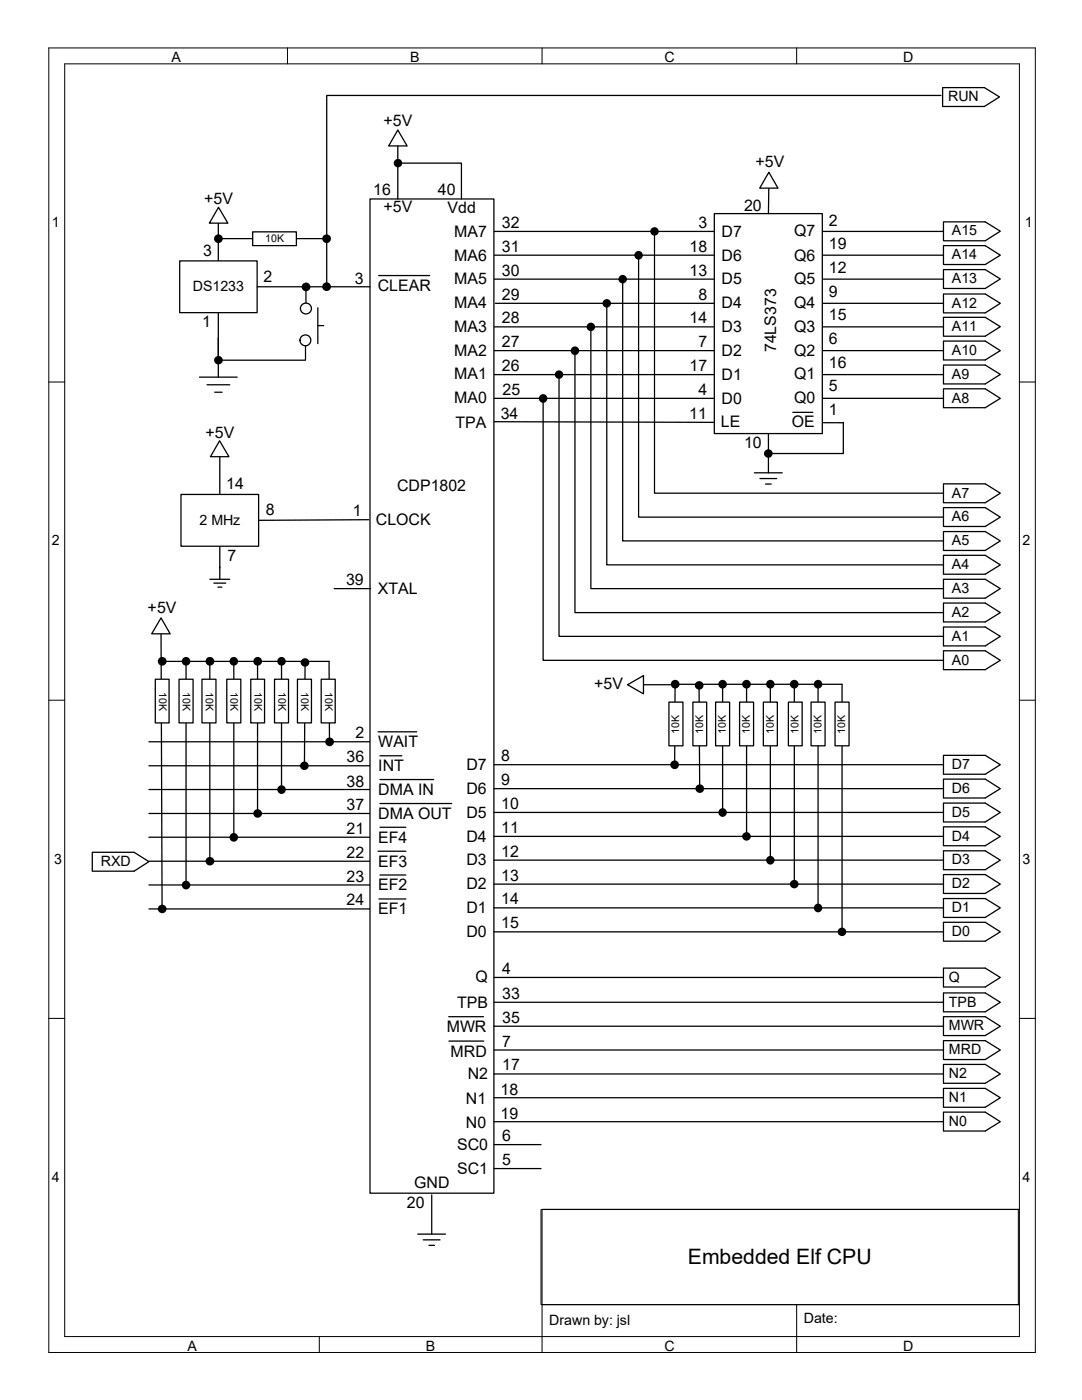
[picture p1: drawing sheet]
<svg xmlns="http://www.w3.org/2000/svg" width="216mm" height="279mm" viewBox="0 0 216 279" stroke-linecap="round" stroke-linejoin="round" font-family="sans-serif">
<g fill="none" stroke="#000" stroke-width=".25">
<path d="M98.6 46.2h89.5M98.6 50.9h89.5M98.6 55.7h89.5M98.6 65.2h89.5M98.6 70h89.5M98.6 79.5h89.5M98.6 74.8h89.5M98.8 60.5h89.3M98.6 84.2l69.7 .2M29.7 157.6h44.3M29.7 152.8h44.3M29.7 148h44.3"/>
<path d="M29.7 176.6h44.3M29.7 171.9h44.3M29.7 167.1h44.3M29.7 162.3h44.3M29.7 181.4h44.3"/>
</g>
<path d="M73.8 39.7h24.8v198.4h-24.8z" fill="#fff"/>
<path d="M73.8 39.7h24.8v198.4h-24.8z" fill="none" stroke="#000" stroke-width=".25"/>
<path d="M142.5 42.6h21.6v43.9h-21.6z" fill="#fff"/>
<g fill="none" stroke="#000" stroke-width=".25">
<path d="M75.6 55h10.1M124.2 55.7v52.2h63.9M127.4 50.9v52.3h60.7M130.6 46.2v52.2h57.5M142.5 42.6h21.6v43.9h-21.6zM188.3 44.3v3.7M188.3 49v3.8M188.3 53.8v3.8M188.3 58.7v3.7M188.3 44.3h8.3l3 1.8-3 1.9h-8.3M188.3 49h8.3l3 1.9-3 1.9h-8.3M188.3 53.8h8.3l3 1.9-3 1.9h-8.3"/>
<path d="M188.3 58.7h8.3l3 1.8-3 1.9h-8.3M108.4 79.5v52.3h79.7M111.5 74.8v52.2h76.6M114.7 70v52.3h73.4M117.9 65.2v52.3h70.2M121.1 60.5v52.2h67M188.3 63.3v3.8M188.3 68.1v3.7M188.3 72.9v3.7M188.3 77.6v3.8M188.3 63.3h8.3l3 1.9-3 1.9h-8.3M188.3 68.1h8.3l3 1.9-3 1.8h-8.3"/>
<path d="M188.3 72.9h8.3l3 1.8-3 1.9h-8.3M188.3 77.6h8.3l3 1.9-3 1.9h-8.3M150.5 94.4h5.6M151.6 95.5h3.4M152.7 96.6h1.2M153.3 86.5v7.9M158.2 82.3h4M188.3 96.6v3.7M188.3 96.6h8.3l3 1.8-3 1.9h-8.3M188.3 101.3v3.8M188.3 106.1v3.8M188.3 110.8v3.8"/>
<path d="M188.3 115.6v3.8M188.3 101.3h8.3l3 1.9-3 1.9h-8.3M188.3 106.1h8.3l3 1.8-3 2h-8.3M188.3 110.8h8.3l3 1.9-3 1.9h-8.3M188.3 115.6h8.3l3 1.9-3 1.9h-8.3M127.3 136.7h7.4M134.7 136.6l-.1 16M139.5 136.8l.1 20.6M144.2 136.6v25.5M149 136.6v30.3M153.7 136.6v35.1M158.5 136.6v39.8"/>
<path d="M163.2 136.6v44.6M188.3 120.4v3.7M188.3 125.1v3.8M188.3 129.9v3.7M188.3 120.4h8.3l3 1.9-3 1.8h-8.3M188.3 125.1h8.3l3 1.9-3 1.9h-8.3M188.3 129.9h8.3l3 1.9-3 1.8h-8.3M98.6 157.4h89.5M98.6 152.6h89.5M188.3 150.7v3.8M188.3 155.5v3.8M188.3 150.7h8.3l3 1.9-3 1.9h-8.3"/>
<path d="M188.3 155.5h8.3l3 1.9-3 1.9h-8.3M98.6 176.4h89.5M98.6 171.7h89.5M98.6 166.9h89.5M98.6 162.1h89.5M188.3 160.3v3.7M188.3 165v3.8M188.3 169.8v3.8M188.3 174.5v3.8M188.3 179.3v3.8M188.3 160.3h8.3l3 1.8-3 1.9h-8.3M188.3 165h8.3l3 1.9-3 1.9h-8.3"/>
<path d="M188.3 169.8h8.3l3 1.9-3 1.9h-8.3M188.3 174.5h8.3l3 1.9-3 1.9h-8.3M188.3 179.3h8.3l3 1.9-3 1.9h-8.3M98.6 186h89.5M98.6 181.2h89.5M188.3 184.1v3.7M188.3 184.1h8.3l3 1.9-3 1.8h-8.3"/>
</g>
<g fill="#000">
<circle cx="124.2" cy="55.7" r=".85"/>
<circle cx="127.4" cy="51" r=".86"/>
<circle cx="130.6" cy="46.2" r=".85"/>
<circle cx="108.4" cy="79.5" r=".86"/>
<circle cx="111.5" cy="74.8" r=".85"/>
<circle cx="114.7" cy="70" r=".86"/>
<circle cx="117.9" cy="65.2" r=".85"/>
<circle cx="121.1" cy="60.5" r=".85"/>
<circle cx="134.7" cy="136.5" r=".87"/>
<circle cx="139.5" cy="136.8" r=".86"/>
<circle cx="144.2" cy="136.6" r=".86"/>
<circle cx="149" cy="136.6" r=".86"/>
<circle cx="153.7" cy="136.6" r=".86"/>
<circle cx="158.5" cy="136.6" r=".86"/>
<circle cx="163.2" cy="136.6" r=".86"/>
<circle cx="134.6" cy="152.6" r=".87"/>
<circle cx="139.6" cy="157.4" r=".86"/>
<circle cx="144.2" cy="162.1" r=".85"/>
<circle cx="148.9" cy="166.9" r=".86"/>
<circle cx="153.7" cy="171.7" r=".85"/>
<circle cx="158.5" cy="176.5" r=".86"/>
<circle cx="163.2" cy="181.2" r=".85"/>
</g>
<g fill="none" stroke="#000" stroke-width=".2">
<path d="M9.7 9.6h196.9v260.3h-196.9zM12.9 12.7h190.5v254h-190.5zM57.4 9.6v3.1M108.2 9.6v3.1M159 9.6v3.1M9.7 76.2h3.2M203.4 76.2h3.2M9.7 139.7h3.2M203.4 139.7h3.2M9.7 203.2h3.2M203.4 203.2h3.2M203.4 241.3h-95.2v28.6"/>
<path d="M63.7 266.7v3.2M108.2 260.4h95.2M159 260.4v9.5"/>
</g>
<path d="M133.5 140.1h2.8v8.7h-2.8z" fill-rule="evenodd" fill="#fff"/>
<path d="M134.7 136.6h33.3v49.4M133.5 140.1h2.8v8.7h-2.8z" fill="none" stroke="#000" stroke-width=".25"/>
<circle cx="168" cy="186" r=".86" fill="#000"/>
<path d="M138.3 140.1h2.7v8.7h-2.7z" fill-rule="evenodd" fill="#fff"/>
<path d="M138.3 140.1h2.7v8.7h-2.7z" fill="none" stroke="#000" stroke-width=".25"/>
<path d="M142.8 140.1h2.8v8.7h-2.8z" fill-rule="evenodd" fill="#fff"/>
<path d="M142.8 140.1h2.8v8.7h-2.8z" fill="none" stroke="#000" stroke-width=".25"/>
<path d="M147.6 140.1h2.8v8.7h-2.8z" fill-rule="evenodd" fill="#fff"/>
<path d="M147.6 140.1h2.8v8.7h-2.8z" fill="none" stroke="#000" stroke-width=".25"/>
<path d="M152.3 140.1h2.8v8.7h-2.8z" fill-rule="evenodd" fill="#fff"/>
<path d="M152.3 140.1h2.8v8.7h-2.8z" fill="none" stroke="#000" stroke-width=".25"/>
<path d="M157.3 140.1h2.8v8.7h-2.8z" fill-rule="evenodd" fill="#fff"/>
<path d="M157.3 140.1h2.8v8.7h-2.8z" fill="none" stroke="#000" stroke-width=".25"/>
<path d="M161.8 140.1h2.8v8.7h-2.8z" fill-rule="evenodd" fill="#fff"/>
<path d="M161.8 140.1h2.8v8.7h-2.8z" fill="none" stroke="#000" stroke-width=".25"/>
<path d="M166.6 140.1h2.8v8.7h-2.8z" fill-rule="evenodd" fill="#fff"/>
<path d="M166.6 140.1h2.8v8.7h-2.8z" fill="none" stroke="#000" stroke-width=".25"/>
<path d="M125.2 136.7l3.2-1.9v3.7z" fill="#fff"/>
<g fill="none" stroke="#000" stroke-width=".25">
<path d="M37.1 132v44.6M41.9 132v39.9M46.7 132v35.1M51.4 132v30.3M56.2 132v25.6M60.9 132.2l-.2 20.6M65.7 132v16M125.2 136.7l3.2-1.9v3.7zM18.4 170.1v3.8M18.5 170.1h8.3l2.9 1.9-2.9 1.9h-8.3M98.6 195.1h89.5M188.3 193.2v3.8"/>
<path d="M188.3 193.2h8.3l3 1.9-3 1.9h-8.3M89.5 202.9h7M98.6 200h89.5M98.6 204.8h89.5M98.6 209.5h89.5M98.6 214.3h89.5M98.6 219.1h89.5M188.3 202.9v3.8M188.3 207.7v3.8M188.3 212.4v3.8M188.3 217.2v3.8M188.3 202.9h8.3l3 1.9-3 1.9h-8.3"/>
<path d="M188.3 207.7h8.3l3 1.8-3 2h-8.3M188.3 212.4h8.3l3 1.9-3 1.9h-8.3M188.3 217.2h8.3l3 1.9-3 1.9h-8.3M98.6 228.4h9.3M98.6 233.2h9.3M98.6 223.9h89.5M188.3 222v3.7M188.3 222h8.3l3 1.9-3 1.8h-8.3"/>
</g>
<g fill="#000">
<circle cx="37.1" cy="132" r=".86"/>
<circle cx="41.9" cy="132" r=".87"/>
<circle cx="46.7" cy="132" r=".86"/>
<circle cx="51.4" cy="132" r=".87"/>
<circle cx="56.2" cy="132" r=".86"/>
<circle cx="60.9" cy="132.2" r=".86"/>
<circle cx="56.2" cy="157.6" r=".86"/>
<circle cx="60.7" cy="152.8" r=".86"/>
<circle cx="65.8" cy="148.1" r=".87"/>
<circle cx="37.1" cy="176.6" r=".86"/>
<circle cx="41.9" cy="171.9" r=".86"/>
<circle cx="46.6" cy="167.1" r=".86"/>
<circle cx="51.4" cy="162.4" r=".86"/>
</g>
<path d="M64.1 135.6h2.8v8.7h-2.8z" fill-rule="evenodd" fill="#fff"/>
<path d="M32.1 125.4l.2 56M32.3 132h33.4M64.1 135.6h2.8v8.7h-2.8z" fill="none" stroke="#000" stroke-width=".25"/>
<g fill="#000">
<circle cx="32.4" cy="132" r=".87"/>
<circle cx="32.4" cy="181.4" r=".86"/>
</g>
<path d="M59.4 135.6h2.7v8.7h-2.7z" fill-rule="evenodd" fill="#fff"/>
<path d="M59.4 135.6h2.7v8.7h-2.7z" fill="none" stroke="#000" stroke-width=".25"/>
<path d="M54.8 135.6h2.8v8.7h-2.8z" fill-rule="evenodd" fill="#fff"/>
<path d="M54.8 135.6h2.8v8.7h-2.8z" fill="none" stroke="#000" stroke-width=".25"/>
<path d="M50 135.6h2.8v8.7h-2.8z" fill-rule="evenodd" fill="#fff"/>
<path d="M50 135.6h2.8v8.7h-2.8z" fill="none" stroke="#000" stroke-width=".25"/>
<path d="M45.3 135.6h2.7v8.7h-2.7z" fill-rule="evenodd" fill="#fff"/>
<path d="M45.3 135.6h2.7v8.7h-2.7z" fill="none" stroke="#000" stroke-width=".25"/>
<path d="M40.3 135.6h2.8v8.7h-2.8z" fill-rule="evenodd" fill="#fff"/>
<path d="M40.3 135.6h2.8v8.7h-2.8z" fill="none" stroke="#000" stroke-width=".25"/>
<path d="M35.7 135.6h2.8v8.7h-2.8z" fill-rule="evenodd" fill="#fff"/>
<path d="M35.7 135.6h2.8v8.7h-2.8z" fill="none" stroke="#000" stroke-width=".25"/>
<path d="M31 135.6h2.7v8.7h-2.7z" fill-rule="evenodd" fill="#fff"/>
<path d="M31 135.6h2.7v8.7h-2.7z" fill="none" stroke="#000" stroke-width=".25"/>
<path d="M32.1 123.3l1.9 3.2h-3.7z" fill="#fff"/>
<path d="M43.9 90.1v25.5M41.9 115.6h3.9M42.7 116.4h2.3M43.5 117.2h.8M73.6 103.7l-22 .1M32.1 123.3l1.9 3.2h-3.7z" fill="none" stroke="#000" stroke-width=".25"/>
<path d="M36.1 98.7h15.5v10.3h-15.5z" fill="#fff"/>
<path d="M36.1 98.7h15.5v10.3h-15.5z" fill="none" stroke="#000" stroke-width=".25"/>
<path d="M43.8 88l1.9 3.1h-3.7z" fill="#fff"/>
<path d="M43.6 43.5v28.3M43.8 88l1.9 3.1h-3.7z" fill="none" stroke="#000" stroke-width=".25"/>
<path d="M35.9 52.1h15.4v10.3h-15.4z" fill="#fff"/>
<path d="M35.9 52.1h15.4v10.3h-15.4z" fill="none" stroke="#000" stroke-width=".25"/>
<path d="M43.6 41.4l1.9 3.1h-3.7z" fill="#fff"/>
<path d="M43.6 41.4l1.9 3.1h-3.7zM51.3 57.2h22.5M61 57.3v4.3M61 67.9v4h-17.4" fill="none" stroke="#000" stroke-width=".25"/>
<g fill="#000">
<circle cx="61.1" cy="57.3" r=".87"/>
<circle cx="43.6" cy="71.9" r=".86"/>
</g>
<circle cx="60.9" cy="67.9" r="1.09" fill="#fff"/>
<circle cx="60.9" cy="67.9" r="1.09" fill="none" stroke="#000" stroke-width=".25"/>
<circle cx="61" cy="61.6" r="1.09" fill="#fff"/>
<g fill="none" stroke="#000" stroke-width=".25">
<path d="M187.7 19h-122.5v38.2M188.1 17.5v3.8M188.2 17.5h8.2l3 1.8-3 2h-8.2M43.6 47.6h21.6M39.8 75.3h7.5M41.3 76.8h4.5M42.8 78.3h1.5M43.6 67.4v7.9M63.4 61.4v7.2M63.4 65h1.2M188.3 198.2v3.7M188.3 198.2h8.3l3 1.8-3 1.9h-8.3"/>
<circle cx="61" cy="61.6" r="1.09"/>
</g>
<g fill="#000">
<circle cx="43.6" cy="47.6" r=".87"/>
<circle cx="65.2" cy="57.2" r=".87"/>
<circle cx="65.2" cy="47.6" r=".87"/>
</g>
<path d="M50.4 46.3h8.7v2.7h-8.7z" fill="#fff"/>
<path d="M50.4 46.3h8.7v2.7h-8.7zM66.7 117.5h7.3M75.4 146h7.7M75.8 150.8h4.4M75.8 155.6h10.7M75.4 169.9h5.6M75.6 179.4h5.4M75.8 160.4h14.3M75.8 165.1h5.2M75.8 174.6h5.2M89.6 207.8h6.9" fill="none" stroke="#000" stroke-width=".25"/>
<path d="M79.4 26l1.8 3.1h-3.6z" fill="#fff"/>
<path d="M79.4 26l1.8 3.1h-3.6zM153.4 36.5l-.1 6.1" fill="none" stroke="#000" stroke-width=".25"/>
<path d="M153.4 34.4l1.8 3.1h-3.6z" fill="#fff"/>
<path d="M79.4 29.1v10.6M79.4 32.6h12.7v7.1M153.4 34.4l1.8 3.1h-3.6zM168.3 84.3v6.2h-15M86.1 238.5v7.8M83.4 246.3h5.5M84.5 247.4h3.3M85.6 248.5h1.1" fill="none" stroke="#000" stroke-width=".25"/>
<g fill="#000">
<circle cx="79.4" cy="32.6" r=".85"/>
<circle cx="153.3" cy="90.5" r=".86"/>
</g>
<path d="M107.9 241.4h95.3v18.9h-95.3z" fill="none" stroke="#000" stroke-width=".2"/>
<text font-size="4.2" x="137.2" y="252.2">Embedded Elf CPU</text>
<g font-size="3.2">
<text x="76.5" y="25.2">+5V</text>
<text x="150.7" y="33.4">+5V</text>
<text x="40.7" y="40.8">+5V</text>
<text x="74.5" y="38.9">16</text>
<text x="87.4" y="39">40</text>
<text x="76.5" y="42.2">+5V</text>
<text x="89.3" y="42.5">Vdd</text>
<text x="90.6" y="47.2">MA7</text>
<text x="100.2" y="45.5">32</text>
<text x="139.4" y="45.6">3</text>
<text x="144" y="47.2">D7</text>
<text x="148.5" y="42.1">20</text>
<text x="158.5" y="47.2">Q7</text>
<text x="165.4" y="45.2">2</text>
<text x="40.5" y="51.1">3</text>
<text x="90.6" y="52">MA6</text>
<text x="100.2" y="50.2">31</text>
<text x="137.6" y="50.2">18</text>
<text x="144" y="52">D6</text>
<text x="158.5" y="52">Q6</text>
<text x="165.4" y="49.7">19</text>
<text x="52.6" y="56.2">2</text>
<text x="70.8" y="56.6">3</text>
<text x="75.4" y="58.1">CLEAR</text>
<text x="90.6" y="56.7">MA5</text>
<text x="100.2" y="55">30</text>
<text x="100.2" y="59.9">29</text>
<text x="137.6" y="55">13</text>
<text x="139.4" y="59.9">8</text>
<text x="144" y="56.8">D5</text>
<text x="158.5" y="56.8">Q5</text>
<text x="165.4" y="54.5">12</text>
<text x="165.4" y="59.2">9</text>
<text x="40.3" y="65.3">1</text>
<text x="90.6" y="61.4">MA4</text>
<text x="100.2" y="64.5">28</text>
<text x="137.6" y="64.5">14</text>
<text x="144" y="61.6">D4</text>
<text x="158.5" y="61.6">Q4</text>
<text x="165.4" y="63.9">15</text>
<text x="90.6" y="66.2">MA3</text>
<text x="90.6" y="71.1">MA2</text>
<text x="100.2" y="69.3">27</text>
<text x="139.4" y="69.3">7</text>
<text x="144" y="66.3">D3</text>
<text x="144" y="71.1">D2</text>
<text x="154.9" y="70.3" transform="rotate(-90 154.9 70.3)">74LS373</text>
<text x="158.5" y="66.2">Q3</text>
<text x="158.5" y="71">Q2</text>
<text x="165.4" y="68.6">6</text>
<text x="90.6" y="75.7">MA1</text>
<text x="100.2" y="74">26</text>
<text x="137.6" y="74">17</text>
<text x="144" y="75.8">D1</text>
<text x="158.5" y="75.7">Q1</text>
<text x="165.4" y="73.4">16</text>
<text x="90.6" y="80.5">MA0</text>
<text x="99.9" y="83.7">34</text>
<text x="100.3" y="78.9">25</text>
<text x="137.5" y="83.5">11</text>
<text x="139.4" y="78.8">4</text>
<text x="144" y="80.7">D0</text>
<text x="158.5" y="80.5">Q0</text>
<text x="165.4" y="82.8">1</text>
<text x="165.4" y="78.1">5</text>
<text x="41" y="87.4">+5V</text>
<text x="90.9" y="85.4">TPA</text>
<text x="143.8" y="85.2">LE</text>
<text x="148.5" y="89.4">10</text>
<text x="158" y="85.1">OE</text>
<text x="45.1" y="97.7">14</text>
<text x="79.2" y="98">CDP1802</text>
<text x="53" y="102.8">8</text>
<text x="70.4" y="103">1</text>
<text x="75" y="104.7">CLOCK</text>
<text x="45.4" y="112">7</text>
<text x="69" y="116.8">39</text>
<text x="75.4" y="118.5">XTAL</text>
<text x="29.5" y="122.3">+5V</text>
<text x="118.5" y="137.5">+5V</text>
<text x="70.9" y="147.3">2</text>
<text x="75.5" y="149">WAIT</text>
<text x="69.1" y="152.1">36</text>
<text x="75.5" y="153.9">INT</text>
<text x="93.1" y="153.6">D7</text>
<text x="100" y="151.9">8</text>
<text x="69.1" y="157">38</text>
<text x="69.1" y="161.6">37</text>
<text x="75.5" y="158.7">DMA IN</text>
<text x="93.1" y="158.5">D6</text>
<text x="100" y="156.7">9</text>
<text x="100" y="161.5">10</text>
<text x="69.1" y="166.4">21</text>
<text x="75.5" y="163.4">DMA OUT</text>
<text x="93.1" y="163.2">D5</text>
<text x="93.1" y="168">D4</text>
<text x="100" y="166.2">11</text>
<text x="69.1" y="171.2">22</text>
<text x="75.5" y="168.2">EF4</text>
<text x="75.5" y="172.9">EF3</text>
<text x="93.1" y="172.7">D3</text>
<text x="100" y="171">12</text>
<text x="69.1" y="175.9">23</text>
<text x="75.5" y="177.7">EF2</text>
<text x="93.1" y="177.5">D2</text>
<text x="100" y="175.7">13</text>
<text x="69.1" y="180.7">24</text>
<text x="75.5" y="182.5">EF1</text>
<text x="93.1" y="182.3">D1</text>
<text x="100" y="180.5">14</text>
<text x="100" y="185.2">15</text>
<text x="93.1" y="187">D0</text>
<text x="94.9" y="196">Q</text>
<text x="100.2" y="194.4">4</text>
<text x="91.2" y="201.1">TPB</text>
<text x="100.2" y="199.3">33</text>
<text x="89.2" y="206">MWR</text>
<text x="100.2" y="204.1">35</text>
<text x="100.2" y="208.9">7</text>
<text x="89.9" y="210.9">MRD</text>
<text x="93.3" y="215.4">N2</text>
<text x="100.2" y="213.6">17</text>
<text x="93" y="220.3">N1</text>
<text x="99.9" y="218.6">18</text>
<text x="93" y="225.1">N0</text>
<text x="99.9" y="223.3">19</text>
<text x="100.2" y="227.7">6</text>
<text x="91.2" y="229.5">SC0</text>
<text x="100.2" y="232.6">5</text>
<text x="82.6" y="237">GND</text>
<text x="91.2" y="234.3">SC1</text>
<text x="81.2" y="241.1">20</text>
</g>
<g font-size="2.8">
<text x="34.2" y="12.4">A</text>
<text x="81.8" y="12.4">B</text>
<text x="132.6" y="12.4">C</text>
<text x="180.2" y="12.4">D</text>
<text x="189.2" y="20.2">RUN</text>
<text x="10.4" y="45.3">1</text>
<text x="190" y="47">A15</text>
<text x="204.5" y="45.3">1</text>
<text x="190" y="51.8">A14</text>
<text x="38.5" y="58.1">DS1233</text>
<text x="190" y="56.5">A13</text>
<text x="190" y="61.4">A12</text>
<text x="190" y="66">A11</text>
<text x="190" y="70.8">A10</text>
<text x="190" y="75.6">A9</text>
<text x="190" y="80.3">A8</text>
<text x="190" y="99.3">A7</text>
<text x="39.8" y="104.7">2 MHz</text>
<text x="190" y="104.1">A6</text>
<text x="10.4" y="108.8">2</text>
<text x="190" y="108.8">A5</text>
<text x="190" y="113.6">A4</text>
<text x="204" y="108.8">2</text>
<text x="190" y="118.4">A3</text>
<text x="190" y="123.1">A2</text>
<text x="190" y="127.9">A1</text>
<text x="190" y="132.6">A0</text>
<text x="190" y="153.5">D7</text>
<text x="190" y="158.2">D6</text>
<text x="190" y="163">D5</text>
<text x="190" y="167.8">D4</text>
<text x="10.8" y="172.3">3</text>
<text x="20.1" y="172.8">RXD</text>
<text x="190" y="172.5">D3</text>
<text x="204" y="172.3">3</text>
<text x="190" y="177.3">D2</text>
<text x="190" y="182">D1</text>
<text x="190" y="186.8">D0</text>
<text x="189.4" y="196">Q</text>
<text x="189.4" y="200.9">TPB</text>
<text x="189.4" y="205.7">MWR</text>
<text x="189.4" y="210.4">MRD</text>
<text x="189.4" y="215.2">N2</text>
<text x="189.4" y="219.9">N1</text>
<text x="189.4" y="224.7">N0</text>
<text x="10.4" y="235.8">4</text>
<text x="204" y="235.8">4</text>
<text x="37.4" y="269.6">A</text>
<text x="85" y="269.6">B</text>
<text x="109.6" y="264.4">Drawn by: jsl</text>
<text x="132.6" y="269.6">C</text>
<text x="160.4" y="264.1">Date:</text>
<text x="180.2" y="269.6">D</text>
</g>
<g font-size="2.1">
<text x="52.9" y="48.3">10K</text>
<text x="31.7" y="138" transform="rotate(90 31.7 138)">10K</text>
<text x="36.5" y="138" transform="rotate(90 36.5 138)">10K</text>
<text x="41.1" y="138" transform="rotate(90 41.1 138)">10K</text>
<text x="46" y="138" transform="rotate(90 46 138)">10K</text>
<text x="50.8" y="138" transform="rotate(90 50.8 138)">10K</text>
<text x="55.5" y="138" transform="rotate(90 55.5 138)">10K</text>
<text x="60.1" y="138" transform="rotate(90 60.1 138)">10K</text>
<text x="64.9" y="138" transform="rotate(90 64.9 138)">10K</text>
<text x="135.5" y="146.4" transform="rotate(-90 135.5 146.4)">10K</text>
<text x="140.3" y="146.4" transform="rotate(-90 140.3 146.4)">10K</text>
<text x="144.9" y="146.4" transform="rotate(-90 144.9 146.4)">10K</text>
<text x="149.6" y="146.4" transform="rotate(-90 149.6 146.4)">10K</text>
<text x="154.4" y="146.4" transform="rotate(-90 154.4 146.4)">10K</text>
<text x="159.3" y="146.4" transform="rotate(-90 159.3 146.4)">10K</text>
<text x="163.9" y="146.4" transform="rotate(-90 163.9 146.4)">10K</text>
<text x="168.7" y="146.4" transform="rotate(-90 168.7 146.4)">10K</text>
</g>
</svg>
